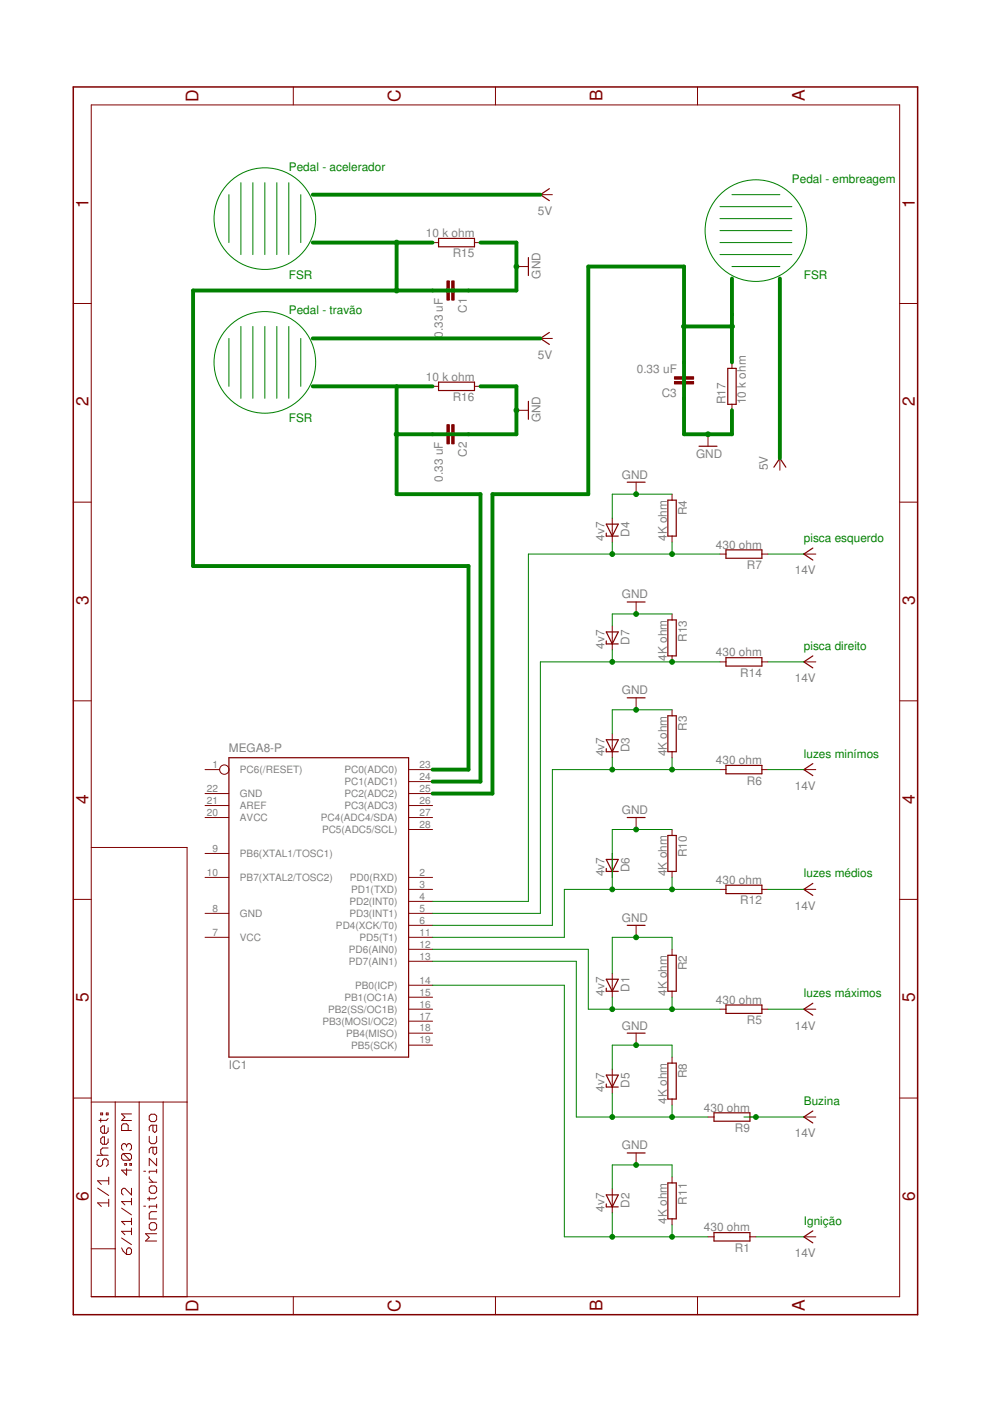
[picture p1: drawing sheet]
<svg xmlns="http://www.w3.org/2000/svg" width="210mm" height="297mm" viewBox="0 0 210 297" stroke-linecap="round" stroke-linejoin="round" font-family="sans-serif">
<g fill="#800000" stroke="#800000" stroke-width=".21">
<path d="M170.4 262.2h2.6z"/>
<path d="M150.1 262.2h1.3z"/>
<path d="M159 262.2h1.3z"/>
<path d="M142.5 258.4v1.3z"/>
<path d="M142.5 249.5v1.3z"/>
<path d="M86.6 221.6h5.1z"/>
<path d="M43.5 186h5z"/>
<path d="M43.5 181h5z"/>
<path d="M43.5 193.7h5z"/>
<path d="M43.5 198.7h5z"/>
<path d="M43.5 168.3h5z"/>
<path d="M43.5 170.8h5z"/>
<path d="M43.5 173.3h5z"/>
<path d="M86.6 219.1h5.1z"/>
<path d="M86.6 216.5h5.1z"/>
<path d="M86.6 214h5.1z"/>
<path d="M86.6 211.4h5.1z"/>
<path d="M86.6 208.9h5.1z"/>
<path d="M86.6 203.8h5.1z"/>
<path d="M86.6 201.3h5.1z"/>
<path d="M86.6 198.7h5.1z"/>
<path d="M86.6 196.2h5.1z"/>
<path d="M86.6 193.7h5.1z"/>
<path d="M86.6 191.1h5.1z"/>
<path d="M86.6 188.6h5.1z"/>
<path d="M86.6 186h5.1z"/>
<path d="M86.6 175.9h5.1z"/>
<path d="M86.6 173.3h5.1z"/>
<path d="M86.6 170.8h5.1z"/>
<path d="M86.6 168.3h5.1z"/>
<path d="M86.6 165.7h5.1z"/>
<path d="M86.6 163.2h5.1z"/>
<path d="M43.5 163.2h3.1z"/>
<path d="M129.8 252.1v2.5z"/>
<path d="M129.8 254.6v2.5z"/>
<path d="M134.9 244.4v2.6z"/>
<path d="M129.8 206.4v2.5z"/>
<path d="M129.8 208.9v2.5z"/>
<path d="M129.8 155.6v2.5z"/>
<path d="M129.8 158.1v2.6z"/>
<path d="M129.8 109.9v2.5z"/>
<path d="M129.8 112.4v2.5z"/>
<path d="M142.5 210.2v1.2z"/>
<path d="M142.5 201.3v1.2z"/>
<path d="M142.5 159.4v1.3z"/>
<path d="M142.5 150.5v1.3z"/>
<path d="M142.5 113.7v1.2z"/>
<path d="M142.5 104.8v1.2z"/>
<path d="M134.9 196.2v2.5z"/>
<path d="M134.9 148v2.5z"/>
<path d="M134.9 102.2v2.6z"/>
<path d="M152.7 214h1.2z"/>
<path d="M161.5 214h1.3z"/>
<path d="M152.7 163.2h1.2z"/>
<path d="M161.5 163.2h1.3z"/>
<path d="M152.7 117.5h1.2z"/>
<path d="M161.5 117.5h1.3z"/>
<path d="M170.4 214h2.6z"/>
<path d="M170.4 163.2h2.6z"/>
<path d="M170.4 117.5h2.6z"/>
<path d="M129.8 226.7v2.5z"/>
<path d="M129.8 229.2v2.5z"/>
<path d="M134.9 219.1v2.5z"/>
<path d="M142.5 233v1.3z"/>
<path d="M142.5 224.1v1.3z"/>
<path d="M150.1 236.8h1.3z"/>
<path d="M159 236.8h1.3z"/>
<path d="M170.4 236.8h2.6z"/>
<path d="M129.8 181v2.5z"/>
<path d="M129.8 183.5v2.5z"/>
<path d="M134.9 173.3v2.6z"/>
<path d="M142.5 184.8v1.2z"/>
<path d="M142.5 175.9v1.2z"/>
<path d="M152.7 188.6h1.2z"/>
<path d="M161.5 188.6h1.3z"/>
<path d="M170.4 188.6h2.6z"/>
<path d="M134.9 127.6v2.6z"/>
<path d="M129.8 132.7v2.6z"/>
<path d="M129.8 135.3v2.5z"/>
<path d="M142.5 139.1v1.2z"/>
<path d="M142.5 130.2v1.2z"/>
<path d="M152.7 140.3h1.2z"/>
<path d="M161.5 140.3h1.3z"/>
<path d="M170.4 140.3h2.6z"/>
<path d="M165.4 97.2v2.5z"/>
<path d="M114.6 71.8h2.5z"/>
<path d="M114.6 41.3h2.5z"/>
<path d="M109.5 56.5h2.5z"/>
<path d="M91.7 51.4h1.3z"/>
<path d="M100.6 51.4h1.3z"/>
<path d="M96.8 61.6h2.5z"/>
<path d="M91.7 61.6h2.6z"/>
<path d="M94.3 61.6h.5z"/>
<path d="M96.3 61.6h.5z"/>
<path d="M109.5 87h2.5z"/>
<path d="M91.7 81.9h1.3z"/>
<path d="M100.6 81.9h1.3z"/>
<path d="M96.8 92.1h2.5z"/>
<path d="M91.7 92.1h2.6z"/>
<path d="M94.3 92.1h.5z"/>
<path d="M96.3 92.1h.5z"/>
<path d="M150.1 92.1v2.5z"/>
<path d="M155.2 76.8v1.3z"/>
<path d="M155.2 85.7v1.3z"/>
<path d="M145 81.9v2.6z"/>
<path d="M145 76.8v2.6z"/>
<path d="M145 79.4v.5z"/>
<path d="M145 81.4v.5z"/>
<path d="M19.3 274.9h5.1z"/>
<path d="M24.4 274.9h5.1z"/>
<path d="M29.5 274.9h5.1z"/>
<path d="M34.6 274.9h5.1z"/>
<path d="M19.3 179.7h20.4z"/>
<path d="M39.7 179.7v54z"/>
<path d="M39.7 233.7v41.2z"/>
<path d="M19.3 264.8h5.1z"/>
<path d="M24.4 264.8v10.1z"/>
<path d="M24.4 233.7v31.1z"/>
<path d="M19.3 233.7h5.1z"/>
<path d="M24.4 233.7h5.1z"/>
<path d="M29.5 233.7v41.2z"/>
<path d="M29.5 233.7h5.1z"/>
<path d="M34.6 233.7v41.2z"/>
<path d="M34.6 233.7h5.1z"/>
<path d="M30.9 263.1h2.3z"/>
<path d="M30.9 263.1l.7-.7z"/>
<path d="M30.9 261.6l.7 .8z"/>
<path d="M30.9 261.6h2.3z"/>
<path d="M33.2 259.6v.8z"/>
<path d="M32.8 259.2l.4 .4z"/>
<path d="M32 259.2h.8z"/>
<path d="M32 259.2l-.4 .4z"/>
<path d="M31.6 259.6v.8z"/>
<path d="M31.6 260.4l.4 .4z"/>
<path d="M32 260.8h.8z"/>
<path d="M32.8 260.8l.4-.4z"/>
<path d="M31.6 258.4h1.6z"/>
<path d="M31.6 257.3v1.1z"/>
<path d="M31.6 257.3l.4-.4z"/>
<path d="M32 256.9h1.2z"/>
<path d="M31.6 255.7v.4z"/>
<path d="M31.6 255.7h1.6z"/>
<path d="M33.2 255.3v.8z"/>
<path d="M30.5 255.7h.4z"/>
<path d="M31.3 254.2h1.5z"/>
<path d="M32.8 254.2l.4-.4z"/>
<path d="M31.6 253.8v.7z"/>
<path d="M33.2 251.8v.8z"/>
<path d="M32.8 251.4l.4 .4z"/>
<path d="M32 251.4h.8z"/>
<path d="M31.6 251.8l.4-.4z"/>
<path d="M31.6 251.8v.8z"/>
<path d="M31.6 252.6l.4 .4z"/>
<path d="M32 253h.8z"/>
<path d="M32.8 253l.4-.4z"/>
<path d="M31.6 250.7h1.6z"/>
<path d="M31.6 249.9l.8 .8z"/>
<path d="M31.6 249.5v.4z"/>
<path d="M31.6 248.3v.4z"/>
<path d="M31.6 248.3h1.6z"/>
<path d="M33.2 247.9v.8z"/>
<path d="M30.5 248.3h.4z"/>
<path d="M31.6 245.6v1.6z"/>
<path d="M31.6 245.6l1.6 1.6z"/>
<path d="M33.2 245.6v1.6z"/>
<path d="M31.6 243.6v.8z"/>
<path d="M31.6 243.6l.4-.4z"/>
<path d="M32 243.2h1.2z"/>
<path d="M33.2 243.2v1.2z"/>
<path d="M32.8 244.8l.4-.4z"/>
<path d="M32.4 244.4l.4 .4z"/>
<path d="M32.4 243.2v1.2z"/>
<path d="M31.6 240.9v1.2z"/>
<path d="M31.6 242.1l.4 .4z"/>
<path d="M32 242.5h.8z"/>
<path d="M32.8 242.5l.4-.4z"/>
<path d="M33.2 240.9v1.2z"/>
<path d="M31.6 239v.8z"/>
<path d="M32 238.6l-.4 .4z"/>
<path d="M32 238.6h1.2z"/>
<path d="M33.2 238.6v1.2z"/>
<path d="M32.8 240.1l.4-.3z"/>
<path d="M32.4 239.8l.4 .3z"/>
<path d="M32.4 238.6v1.2z"/>
<path d="M33.2 236.6v.8z"/>
<path d="M32.8 236.2l.4 .4z"/>
<path d="M32 236.2h.8z"/>
<path d="M31.6 236.6l.4-.4z"/>
<path d="M31.6 236.6v.8z"/>
<path d="M31.6 237.4l.4 .4z"/>
<path d="M32 237.8h.8z"/>
<path d="M33.2 237.4l-.4 .4z"/>
<path d="M25.8 264.6l.3 .7z"/>
<path d="M26.1 265.3l.7 .7z"/>
<path d="M26.8 266h.7z"/>
<path d="M27.9 265.6l-.4 .4z"/>
<path d="M27.9 264.9v.7z"/>
<path d="M27.5 264.6l.4 .3z"/>
<path d="M27.2 264.6h.3z"/>
<path d="M27.2 264.6l-.4 .3z"/>
<path d="M26.8 264.9v1.1z"/>
<path d="M25.8 262.5l2.1 1.4z"/>
<path d="M25.8 261.1l.7 .7z"/>
<path d="M25.8 261.1h2.1z"/>
<path d="M27.9 260.4v1.4z"/>
<path d="M25.8 259l.7 .7z"/>
<path d="M25.8 259h2.1z"/>
<path d="M27.9 258.3v1.4z"/>
<path d="M25.8 256.2l2.1 1.4z"/>
<path d="M25.8 254.8l.7 .7z"/>
<path d="M25.8 254.8h2.1z"/>
<path d="M27.9 254.1v1.4z"/>
<path d="M27.9 251.9v1.5z"/>
<path d="M26.5 251.9l1.4 1.5z"/>
<path d="M26.1 251.9h.4z"/>
<path d="M26.1 251.9l-.3 .4z"/>
<path d="M25.8 252.3v.7z"/>
<path d="M25.8 253l.3 .4z"/>
<path d="M25.8 248.1h2.1z"/>
<path d="M25.8 248.1l1 1z"/>
<path d="M26.8 247.8v1.3z"/>
<path d="M26.5 246.7v.4z"/>
<path d="M26.5 246.7h.3z"/>
<path d="M26.8 246.7v.4z"/>
<path d="M26.5 247.1h.3z"/>
<path d="M27.5 246.7v.4z"/>
<path d="M27.5 246.7h.4z"/>
<path d="M27.9 246.7v.4z"/>
<path d="M27.5 247.1h.4z"/>
<path d="M26.1 246h1.4z"/>
<path d="M25.8 245.6l.3 .4z"/>
<path d="M25.8 244.9v.7z"/>
<path d="M26.1 244.6l-.3 .3z"/>
<path d="M26.1 244.6h1.4z"/>
<path d="M27.5 244.6l.4 .3z"/>
<path d="M27.9 244.9v.7z"/>
<path d="M27.9 245.6l-.4 .4z"/>
<path d="M26.1 244.6l1.4 1.4z"/>
<path d="M25.8 243.5l.3 .4z"/>
<path d="M25.8 242.8v.7z"/>
<path d="M26.1 242.5l-.3 .3z"/>
<path d="M26.1 242.5h.4z"/>
<path d="M26.5 242.5l.3 .3z"/>
<path d="M26.8 242.8v.4z"/>
<path d="M27.2 242.5l-.4 .3z"/>
<path d="M27.2 242.5h.3z"/>
<path d="M27.5 242.5l.4 .3z"/>
<path d="M27.9 242.8v.7z"/>
<path d="M27.9 243.5l-.4 .4z"/>
<path d="M25.8 239.7h2.1z"/>
<path d="M25.8 238.6v1.1z"/>
<path d="M26.1 238.3l-.3 .3z"/>
<path d="M26.1 238.3h.7z"/>
<path d="M26.8 238.3l.4 .3z"/>
<path d="M27.2 238.6v1.1z"/>
<path d="M25.8 237.6h2.1z"/>
<path d="M26.5 236.9l-.7 .7z"/>
<path d="M25.8 236.2l.7 .7z"/>
<path d="M25.8 236.2h2.1z"/>
<path d="M20.7 255l.8 .8z"/>
<path d="M20.7 255h2.4z"/>
<path d="M23.1 254.2v1.6z"/>
<path d="M20.7 251.9l2.4 1.6z"/>
<path d="M20.7 250.4l.8 .7z"/>
<path d="M20.7 250.4h2.4z"/>
<path d="M23.1 249.6v1.5z"/>
<path d="M21 245.7l-.4 .4z"/>
<path d="M20.6 246.1v.8z"/>
<path d="M20.6 246.9l.4 .4z"/>
<path d="M21 247.3h.4z"/>
<path d="M21.4 247.3l.4-.4z"/>
<path d="M21.8 246.1v.8z"/>
<path d="M22.1 245.7l-.3 .4z"/>
<path d="M22.1 245.7h.4z"/>
<path d="M22.5 245.7l.4 .4z"/>
<path d="M22.9 246.1v.8z"/>
<path d="M22.5 247.3l.4-.4z"/>
<path d="M20.6 244.9h2.3z"/>
<path d="M21.4 244.6l.4 .3z"/>
<path d="M21.4 243.8v.8z"/>
<path d="M21.4 243.8l.4-.4z"/>
<path d="M21.8 243.4h1.1z"/>
<path d="M22.9 241.4v.8z"/>
<path d="M22.9 242.2l-.4 .4z"/>
<path d="M21.8 242.6h.7z"/>
<path d="M21.4 242.2l.4 .4z"/>
<path d="M21.4 241.4v.8z"/>
<path d="M21.4 241.4l.4-.4z"/>
<path d="M21.8 241h.3z"/>
<path d="M22.1 241v1.6z"/>
<path d="M22.9 239.1v.8z"/>
<path d="M22.9 239.9l-.4 .4z"/>
<path d="M21.8 240.3h.7z"/>
<path d="M21.4 239.9l.4 .4z"/>
<path d="M21.4 239.1v.8z"/>
<path d="M21.4 239.1l.4-.4z"/>
<path d="M21.8 238.7h.3z"/>
<path d="M22.1 238.7v1.6z"/>
<path d="M21 237.5h1.5z"/>
<path d="M22.9 237.1l-.4 .4z"/>
<path d="M21.4 237.1v.8z"/>
<path d="M21.4 236v.4z"/>
<path d="M21.4 236h.4z"/>
<path d="M21.8 236v.4z"/>
<path d="M21.4 236.4h.4z"/>
<path d="M22.5 236v.4z"/>
<path d="M22.5 236h.4z"/>
<path d="M22.9 236v.4z"/>
<path d="M22.5 236.4h.4z"/>
<path d="M19.3 22.2h171.5z"/>
<path d="M147.9 18.4v3.8z"/>
<path d="M105 18.4v3.8z"/>
<path d="M62.2 18.4v3.8z"/>
<path d="M19.3 22.2v252.7z"/>
<path d="M15.5 64.3h3.8z"/>
<path d="M15.5 106.5h3.8z"/>
<path d="M15.5 148.6h3.8z"/>
<path d="M15.5 190.7h3.8z"/>
<path d="M15.5 232.8h3.8z"/>
<path d="M19.3 274.9h171.5z"/>
<path d="M147.9 274.9v3.8z"/>
<path d="M105 274.9v3.8z"/>
<path d="M62.2 274.9v3.8z"/>
<path d="M190.8 22.2v252.7z"/>
<path d="M190.8 64.3h3.8z"/>
<path d="M190.8 106.5h3.8z"/>
<path d="M190.8 148.6h3.8z"/>
<path d="M190.8 190.7h3.8z"/>
<path d="M190.8 232.8h3.8z"/>
</g>
<g fill="#800000" stroke="#800000" stroke-width=".25">
<path d="M170.4 262.2l1.9-1.2z"/>
<path d="M170.4 262.2l1.9 1.3z"/>
<path d="M151.4 261.3h7.6z"/>
<path d="M151.4 261.3v.9z"/>
<path d="M151.4 263.1h7.6z"/>
<path d="M159 261.3v.9z"/>
<path d="M151.4 262.2v.9z"/>
<path d="M159 262.2v.9z"/>
<path d="M141.6 250.8v7.6z"/>
<path d="M141.6 258.4h.9z"/>
<path d="M143.4 250.8v7.6z"/>
<path d="M141.6 250.8h.9z"/>
<path d="M142.5 258.4h.9z"/>
<path d="M142.5 250.8h.9z"/>
<path d="M48.5 160.7h38.1z"/>
<path d="M86.6 160.7v63.4z"/>
<path d="M48.5 224.1h38.1z"/>
<path d="M48.5 160.7v63.4z"/>
<path d="M128.5 253.3l1.3 2.6z"/>
<path d="M131.1 253.3l-1.3 2.6z"/>
<path d="M129.8 255.9h1.3z"/>
<path d="M128.5 253.3h2.6z"/>
<path d="M128.5 255.9h1.3z"/>
<path d="M128.5 255.2v.7z"/>
<path d="M133 244.4h3.8z"/>
<path d="M128.5 207.6l1.3 2.6z"/>
<path d="M131.1 207.6l-1.3 2.6z"/>
<path d="M129.8 210.2h1.3z"/>
<path d="M128.5 207.6h2.6z"/>
<path d="M128.5 210.2h1.3z"/>
<path d="M128.5 209.5v.7z"/>
<path d="M128.5 156.8l1.3 2.6z"/>
<path d="M131.1 156.8l-1.3 2.6z"/>
<path d="M129.8 159.4h1.3z"/>
<path d="M128.5 156.8h2.6z"/>
<path d="M128.5 159.4h1.3z"/>
<path d="M128.5 158.7v.7z"/>
<path d="M128.5 111.1l1.3 2.6z"/>
<path d="M131.1 111.1l-1.3 2.6z"/>
<path d="M129.8 113.7h1.3z"/>
<path d="M128.5 111.1h2.6z"/>
<path d="M128.5 113.7h1.3z"/>
<path d="M128.5 113v.7z"/>
<path d="M141.6 202.5v7.7z"/>
<path d="M141.6 210.2h.9z"/>
<path d="M143.4 202.5v7.7z"/>
<path d="M141.6 202.5h.9z"/>
<path d="M142.5 210.2h.9z"/>
<path d="M142.5 202.5h.9z"/>
<path d="M141.6 151.8v7.6z"/>
<path d="M141.6 159.4h.9z"/>
<path d="M143.4 151.8v7.6z"/>
<path d="M141.6 151.8h.9z"/>
<path d="M142.5 159.4h.9z"/>
<path d="M142.5 151.8h.9z"/>
<path d="M141.6 106v7.7z"/>
<path d="M141.6 113.7h.9z"/>
<path d="M143.4 106v7.7z"/>
<path d="M141.6 106h.9z"/>
<path d="M142.5 113.7h.9z"/>
<path d="M142.5 106h.9z"/>
<path d="M133 196.2h3.8z"/>
<path d="M133 148h3.8z"/>
<path d="M133 102.2h3.8z"/>
<path d="M153.9 213.1h7.6z"/>
<path d="M153.9 213.1v.9z"/>
<path d="M153.9 214.9h7.6z"/>
<path d="M161.5 213.1v.9z"/>
<path d="M153.9 214v.9z"/>
<path d="M161.5 214v.9z"/>
<path d="M153.9 162.3h7.6z"/>
<path d="M153.9 162.3v.9z"/>
<path d="M153.9 164.1h7.6z"/>
<path d="M161.5 162.3v.9z"/>
<path d="M153.9 163.2v.9z"/>
<path d="M161.5 163.2v.9z"/>
<path d="M153.9 116.6h7.6z"/>
<path d="M153.9 116.6v.9z"/>
<path d="M153.9 118.4h7.6z"/>
<path d="M161.5 116.6v.9z"/>
<path d="M153.9 117.5v.9z"/>
<path d="M161.5 117.5v.9z"/>
<path d="M170.4 214l1.9-1.3z"/>
<path d="M170.4 214l1.9 1.2z"/>
<path d="M170.4 163.2l1.9-1.3z"/>
<path d="M170.4 163.2l1.9 1.2z"/>
<path d="M170.4 117.5l1.9-1.3z"/>
<path d="M170.4 117.5l1.9 1.2z"/>
<path d="M128.5 227.9l1.3 2.6z"/>
<path d="M131.1 227.9l-1.3 2.6z"/>
<path d="M129.8 230.5h1.3z"/>
<path d="M128.5 227.9h2.6z"/>
<path d="M128.5 230.5h1.3z"/>
<path d="M128.5 229.8v.7z"/>
<path d="M133 219.1h3.8z"/>
<path d="M141.6 225.4v7.6z"/>
<path d="M141.6 233h.9z"/>
<path d="M143.4 225.4v7.6z"/>
<path d="M141.6 225.4h.9z"/>
<path d="M142.5 233h.9z"/>
<path d="M142.5 225.4h.9z"/>
<path d="M151.4 235.9h7.6z"/>
<path d="M151.4 235.9v.9z"/>
<path d="M151.4 237.7h7.6z"/>
<path d="M159 235.9v.9z"/>
<path d="M151.4 236.8v.9z"/>
<path d="M159 236.8v.9z"/>
<path d="M170.4 236.8l1.9-1.2z"/>
<path d="M170.4 236.8l1.9 1.3z"/>
<path d="M128.5 182.2l1.3 2.6z"/>
<path d="M131.1 182.2l-1.3 2.6z"/>
<path d="M129.8 184.8h1.3z"/>
<path d="M128.5 182.2h2.6z"/>
<path d="M128.5 184.8h1.3z"/>
<path d="M128.5 184.1v.7z"/>
<path d="M133 173.3h3.8z"/>
<path d="M141.6 177.1v7.7z"/>
<path d="M141.6 184.8h.9z"/>
<path d="M143.4 177.1v7.7z"/>
<path d="M141.6 177.1h.9z"/>
<path d="M142.5 184.8h.9z"/>
<path d="M142.5 177.1h.9z"/>
<path d="M153.9 187.7h7.6z"/>
<path d="M153.9 187.7v.9z"/>
<path d="M153.9 189.5h7.6z"/>
<path d="M161.5 187.7v.9z"/>
<path d="M153.9 188.6v.9z"/>
<path d="M161.5 188.6v.9z"/>
<path d="M170.4 188.6l1.9-1.3z"/>
<path d="M170.4 188.6l1.9 1.2z"/>
<path d="M133 127.6h3.8z"/>
<path d="M128.5 134l1.3 2.5z"/>
<path d="M131.1 134l-1.3 2.5z"/>
<path d="M129.8 136.5h1.3z"/>
<path d="M128.5 134h2.6z"/>
<path d="M128.5 136.5h1.3z"/>
<path d="M128.5 135.9v.6z"/>
<path d="M141.6 131.4v7.7z"/>
<path d="M141.6 139.1h.9z"/>
<path d="M143.4 131.4v7.7z"/>
<path d="M141.6 131.4h.9z"/>
<path d="M142.5 139.1h.9z"/>
<path d="M142.5 131.4h.9z"/>
<path d="M153.9 139.4h7.6z"/>
<path d="M153.9 139.4v.9z"/>
<path d="M153.9 141.2h7.6z"/>
<path d="M161.5 139.4v.9z"/>
<path d="M153.9 140.3v.9z"/>
<path d="M161.5 140.3v.9z"/>
<path d="M170.4 140.3l1.9-1.2z"/>
<path d="M170.4 140.3l1.9 1.3z"/>
<path d="M165.4 97.2l1.2 1.9z"/>
<path d="M165.4 97.2l-1.3 1.9z"/>
<path d="M114.6 71.8l1.9-1.3z"/>
<path d="M114.6 71.8l1.9 1.2z"/>
<path d="M114.6 41.3l1.9-1.3z"/>
<path d="M114.6 41.3l1.9 1.2z"/>
<path d="M112 54.6v3.8z"/>
<path d="M93 50.5h7.6z"/>
<path d="M93 50.5v.9z"/>
<path d="M93 52.3h7.6z"/>
<path d="M100.6 50.5v.9z"/>
<path d="M93 51.4v.9z"/>
<path d="M100.6 51.4v.9z"/>
<path d="M112 85.1v3.8z"/>
<path d="M93 81h7.6z"/>
<path d="M93 81v.9z"/>
<path d="M93 82.8h7.6z"/>
<path d="M100.6 81v.9z"/>
<path d="M93 81.9v.9z"/>
<path d="M100.6 81.9v.9z"/>
<path d="M148.2 94.6h3.8z"/>
<path d="M156.1 78.1v7.6z"/>
<path d="M155.2 78.1h.9z"/>
<path d="M154.3 78.1v7.6z"/>
<path d="M155.2 85.7h.9z"/>
<path d="M154.3 78.1h.9z"/>
<path d="M154.3 85.7h.9z"/>
</g>
<circle cx="47.6" cy="163.2" r=".99" fill="none" stroke="#800000" stroke-width=".21"/>
<g fill="#800000" stroke="#800000" stroke-width=".21">
<path d="M95.8 59.6h.5v4h-.5z"/>
<path d="M94.8 59.6h.5v4h-.5z"/>
<path d="M95.8 90h.5v4.1h-.5z"/>
<path d="M94.8 90h.5v4.1h-.5z"/>
<path d="M143 80.9h4.1v.5h-4.1z"/>
<path d="M143 79.9h4.1v.5h-4.1z"/>
</g>
<g fill="#800000" stroke="#800000" stroke-width=".32">
<path d="M15.5 18.4h179.1z"/>
<path d="M15.5 18.4v260.3z"/>
<path d="M15.5 278.7h179.1z"/>
<path d="M194.6 18.4v260.3z"/>
</g>
<g fill="none" stroke="#008000" stroke-width=".21">
<circle cx="56.2" cy="46.4" r="10.8"/>
<circle cx="160.3" cy="48.9" r="10.8"/>
<circle cx="56.2" cy="76.8" r="10.8"/>
</g>
<g fill="#008000" stroke="#008000" stroke-width=".21">
<path d="M160.3 262.2h10.1z"/>
<path d="M142.5 259.7v2.5z"/>
<path d="M142.5 262.2h7.6z"/>
<path d="M129.8 257.1v5.1z"/>
<path d="M129.8 262.2h12.7z"/>
<path d="M119.7 262.2h10.1z"/>
<path d="M119.7 208.9v53.3z"/>
<path d="M91.7 208.9h28z"/>
<path d="M142.5 247v2.5z"/>
<path d="M134.9 247h7.6z"/>
<path d="M129.8 247v5.1z"/>
<path d="M129.8 247h5.1z"/>
<path d="M129.8 150.5v5.1z"/>
<path d="M129.8 150.5h5.1z"/>
<path d="M134.9 150.5h7.6z"/>
<path d="M134.9 175.9h7.6z"/>
<path d="M129.8 175.9h5.1z"/>
<path d="M129.8 175.9v5.1z"/>
<path d="M129.8 181v5z"/>
<path d="M129.8 186v2.6z"/>
<path d="M129.8 188.6h12.7z"/>
<path d="M142.5 188.6h10.2z"/>
<path d="M142.5 186v2.6z"/>
<path d="M119.7 188.6h10.1z"/>
<path d="M119.7 188.6v10.1z"/>
<path d="M91.7 198.7h28z"/>
<path d="M129.8 130.2v2.5z"/>
<path d="M129.8 130.2h5.1z"/>
<path d="M134.9 130.2h7.6z"/>
<path d="M142.5 221.6v2.5z"/>
<path d="M134.9 221.6h7.6z"/>
<path d="M129.8 221.6v5.1z"/>
<path d="M129.8 221.6h5.1z"/>
<path d="M142.5 198.7v2.6z"/>
<path d="M134.9 198.7h7.6z"/>
<path d="M129.8 198.7h5.1z"/>
<path d="M129.8 198.7v7.7z"/>
<path d="M129.8 104.8v5.1z"/>
<path d="M134.9 104.8h7.6z"/>
<path d="M129.8 104.8h5.1z"/>
<path d="M162.8 214h7.6z"/>
<path d="M142.5 214h10.2z"/>
<path d="M142.5 211.4v2.6z"/>
<path d="M129.8 211.4v2.6z"/>
<path d="M129.8 214h12.7z"/>
<path d="M124.7 214h5.1z"/>
<path d="M124.7 201.3v12.7z"/>
<path d="M91.7 201.3h33z"/>
<path d="M142.5 163.2h10.2z"/>
<path d="M129.8 163.2h12.7z"/>
<path d="M129.8 160.7v2.5z"/>
<path d="M142.5 160.7v2.5z"/>
<path d="M117.1 163.2h12.7z"/>
<path d="M117.1 163.2v33z"/>
<path d="M91.7 196.2h25.4z"/>
<path d="M142.5 117.5h10.2z"/>
<path d="M129.8 117.5h12.7z"/>
<path d="M129.8 114.9v2.6z"/>
<path d="M142.5 114.9v2.6z"/>
<path d="M112 117.5h17.8z"/>
<path d="M112 117.5v73.6z"/>
<path d="M91.7 191.1h20.3z"/>
<path d="M162.8 163.2h7.6z"/>
<path d="M162.8 117.5h7.6z"/>
<path d="M160.3 236.8h10.1z"/>
<path d="M157.7 236.8h2.6z"/>
<path d="M142.5 236.8h7.6z"/>
<path d="M129.8 236.8h12.7z"/>
<path d="M129.8 231.7v5.1z"/>
<path d="M142.5 234.3v2.5z"/>
<path d="M122.2 236.8h7.6z"/>
<path d="M122.2 203.8v33z"/>
<path d="M91.7 203.8h30.5z"/>
<path d="M162.8 188.6h7.6z"/>
<path d="M142.5 140.3h10.2z"/>
<path d="M129.8 140.3h12.7z"/>
<path d="M129.8 137.8v2.5z"/>
<path d="M114.6 140.3h15.2z"/>
<path d="M114.6 140.3v53.4z"/>
<path d="M91.7 193.7h22.9z"/>
<path d="M162.8 140.3h7.6z"/>
<path d="M48.5 41.3v10.1z"/>
<path d="M51.1 38.7v15.3z"/>
<path d="M56.2 38.7v15.3z"/>
<path d="M53.6 38.7v15.3z"/>
<path d="M58.7 38.7v15.3z"/>
<path d="M61.2 38.7v15.3z"/>
<path d="M63.8 41.3v10.1z"/>
<path d="M48.5 71.8v10.1z"/>
<path d="M51.1 69.2v15.3z"/>
<path d="M56.2 69.2v15.3z"/>
<path d="M53.6 69.2v15.3z"/>
<path d="M58.7 69.2v15.3z"/>
<path d="M61.2 69.2v15.3z"/>
<path d="M63.8 71.8v10.1z"/>
<path d="M155.2 41.3h10.2z"/>
<path d="M152.7 43.8h15.2z"/>
<path d="M152.7 48.9h15.2z"/>
<path d="M152.7 46.4h15.2z"/>
<path d="M152.7 51.4h15.2z"/>
<path d="M152.7 54h15.2z"/>
<path d="M155.2 56.5h10.2z"/>
<circle cx="129.8" cy="262.2" r=".51"/>
<circle cx="142.5" cy="262.2" r=".51"/>
<circle cx="134.9" cy="247" r=".51"/>
<circle cx="134.9" cy="150.5" r=".51"/>
<circle cx="134.9" cy="175.9" r=".51"/>
<circle cx="129.8" cy="188.6" r=".51"/>
<circle cx="142.5" cy="188.6" r=".51"/>
<circle cx="134.9" cy="130.2" r=".51"/>
<circle cx="134.9" cy="221.6" r=".51"/>
<circle cx="134.9" cy="198.7" r=".51"/>
<circle cx="134.9" cy="104.8" r=".51"/>
<circle cx="150.1" cy="92.1" r=".51"/>
<circle cx="145" cy="69.2" r=".51"/>
<circle cx="155.2" cy="69.2" r=".51"/>
<circle cx="109.5" cy="56.5" r=".51"/>
<circle cx="84.1" cy="61.6" r=".51"/>
<circle cx="84.1" cy="51.4" r=".51"/>
<circle cx="109.5" cy="87" r=".51"/>
<circle cx="84.1" cy="92.1" r=".51"/>
<circle cx="129.8" cy="214" r=".51"/>
<circle cx="142.5" cy="214" r=".51"/>
<circle cx="142.5" cy="163.2" r=".51"/>
<circle cx="129.8" cy="163.2" r=".51"/>
<circle cx="129.8" cy="117.5" r=".51"/>
<circle cx="142.5" cy="117.5" r=".51"/>
<circle cx="160.3" cy="236.8" r=".51"/>
<circle cx="142.5" cy="236.8" r=".51"/>
<circle cx="129.8" cy="236.8" r=".51"/>
<circle cx="142.5" cy="140.3" r=".51"/>
<circle cx="129.8" cy="140.3" r=".51"/>
</g>
<g fill="#008000" stroke="#008000" stroke-width=".83">
<path d="M145 56.5v12.7z"/>
<path d="M155.2 66.7v2.5z"/>
<path d="M145 69.2h10.2z"/>
<path d="M155.2 69.2v7.6z"/>
<path d="M145 69.2v7.6z"/>
<path d="M145 76.8v7.7z"/>
<path d="M145 84.5v7.6z"/>
<path d="M155.2 87v5.1z"/>
<path d="M150.1 92.1h5.1z"/>
<path d="M145 92.1h5.1z"/>
<path d="M124.7 56.5h20.3z"/>
<path d="M124.7 56.5v48.3z"/>
<path d="M104.4 104.8h20.3z"/>
<path d="M104.4 104.8v63.5z"/>
<path d="M91.7 168.3h12.7z"/>
<path d="M91.7 163.2h7.6z"/>
<path d="M99.3 120v43.2z"/>
<path d="M40.9 120h58.4z"/>
<path d="M40.9 61.6v58.4z"/>
<path d="M40.9 61.6h43.2z"/>
<path d="M66.3 51.4h17.8z"/>
<path d="M84.1 51.4v10.2z"/>
<path d="M84.1 51.4h7.6z"/>
<path d="M84.1 61.6h7.6z"/>
<path d="M91.7 61.6h7.6z"/>
<path d="M99.3 61.6h10.2z"/>
<path d="M101.9 51.4h7.6z"/>
<path d="M109.5 51.4v5.1z"/>
<path d="M109.5 56.5v5.1z"/>
<path d="M66.3 81.9h17.8z"/>
<path d="M84.1 81.9h7.6z"/>
<path d="M84.1 81.9v10.2z"/>
<path d="M84.1 92.1h7.6z"/>
<path d="M91.7 92.1h7.6z"/>
<path d="M99.3 92.1h10.2z"/>
<path d="M109.5 87v5.1z"/>
<path d="M101.9 81.9h7.6z"/>
<path d="M109.5 81.9v5.1z"/>
<path d="M91.7 165.7h10.2z"/>
<path d="M101.9 104.8v60.9z"/>
<path d="M84.1 104.8h17.8z"/>
<path d="M84.1 92.1v12.7z"/>
<path d="M66.3 41.3h48.3z"/>
<path d="M155.2 59.1v7.6z"/>
<path d="M165.4 59.1v38.1z"/>
<path d="M66.3 71.8h48.3z"/>
</g>
<g font-size="3.7" fill="#800000">
<text x="42.1" y="21.7" transform="rotate(-90 42.1 21.7)">D</text>
<text x="84.9" y="21.7" transform="rotate(-90 84.9 21.7)">C</text>
<text x="127.8" y="21.5" transform="rotate(-90 127.8 21.5)">B</text>
<text x="170.6" y="21.5" transform="rotate(-90 170.6 21.5)">A</text>
<text x="18.7" y="44" transform="rotate(-90 18.7 44)">1</text>
<text x="194" y="44" transform="rotate(-90 194 44)">1</text>
<text x="18.7" y="86.2" transform="rotate(-90 18.7 86.2)">2</text>
<text x="194" y="86.2" transform="rotate(-90 194 86.2)">2</text>
<text x="18.7" y="128.3" transform="rotate(-90 18.7 128.3)">3</text>
<text x="194" y="128.3" transform="rotate(-90 194 128.3)">3</text>
<text x="18.7" y="170.4" transform="rotate(-90 18.7 170.4)">4</text>
<text x="194" y="170.4" transform="rotate(-90 194 170.4)">4</text>
<text x="18.7" y="212.5" transform="rotate(-90 18.7 212.5)">5</text>
<text x="194" y="212.5" transform="rotate(-90 194 212.5)">5</text>
<text x="18.7" y="254.6" transform="rotate(-90 18.7 254.6)">6</text>
<text x="194" y="254.6" transform="rotate(-90 194 254.6)">6</text>
<text x="42.1" y="278.2" transform="rotate(-90 42.1 278.2)">D</text>
<text x="84.9" y="278.2" transform="rotate(-90 84.9 278.2)">C</text>
<text x="127.8" y="278" transform="rotate(-90 127.8 278)">B</text>
<text x="170.6" y="278" transform="rotate(-90 170.6 278)">A</text>
</g>
<g font-size="2.5" fill="#008000">
<text x="61.2" y="36.2">Pedal - acelerador</text>
<text x="167.9" y="38.7">Pedal - embreagem</text>
<text x="61.2" y="59.1">FSR</text>
<text x="170.4" y="59.1">FSR</text>
<text x="61.2" y="66.7">Pedal - travão</text>
<text x="61.2" y="89.5">FSR</text>
<text x="170.4" y="114.9">pisca esquerdo</text>
<text x="170.4" y="137.8">pisca direito</text>
<text x="170.4" y="160.6">luzes minímos</text>
<text x="170.4" y="186">luzes médios</text>
<text x="170.4" y="211.4">luzes máximos</text>
<text x="170.4" y="234.3">Buzina</text>
<text x="170.4" y="259.7">Ignição</text>
</g>
<g font-size="2.5" fill="#808080">
<text x="114" y="45.6">5V</text>
<text x="90.3" y="50.3">10 k ohm</text>
<text x="96" y="54.6">R15</text>
<text x="114.6" y="59.1" transform="rotate(-90 114.6 59.1)">GND</text>
<text x="93.9" y="71.6" transform="rotate(-90 93.9 71.6)">0.33 uF</text>
<text x="99" y="66.3" transform="rotate(-90 99 66.3)">C1</text>
<text x="114" y="76.1">5V</text>
<text x="90.3" y="80.8">10 k ohm</text>
<text x="135" y="79">0.33 uF</text>
<text x="96" y="85.1">R16</text>
<text x="114.6" y="89.5" transform="rotate(-90 114.6 89.5)">GND</text>
<text x="140.3" y="84.1">C3</text>
<text x="153.8" y="85.7" transform="rotate(-90 153.8 85.7)">R17</text>
<text x="158.1" y="85.7" transform="rotate(-90 158.1 85.7)">10 k ohm</text>
<text x="99" y="96.8" transform="rotate(-90 99 96.8)">C2</text>
<text x="131.9" y="101.5">GND</text>
<text x="147.6" y="97.2">GND</text>
<text x="162.8" y="99.7" transform="rotate(-90 162.8 99.7)">5V</text>
<text x="93.9" y="102.1" transform="rotate(-90 93.9 102.1)">0.33 uF</text>
<text x="133.5" y="113.8" transform="rotate(-90 133.5 113.8)">D4</text>
<text x="145.6" y="109.2" transform="rotate(-90 145.6 109.2)">R4</text>
<text x="128.2" y="114.7" transform="rotate(-90 128.2 114.7)">4v7</text>
<text x="141.4" y="114.7" transform="rotate(-90 141.4 114.7)">4K ohm</text>
<text x="151.8" y="116.3">430 ohm</text>
<text x="158.3" y="120.6">R7</text>
<text x="168.5" y="121.8">14V</text>
<text x="131.9" y="126.9">GND</text>
<text x="128.2" y="137.5" transform="rotate(-90 128.2 137.5)">4v7</text>
<text x="133.5" y="136.7" transform="rotate(-90 133.5 136.7)">D7</text>
<text x="145.6" y="136" transform="rotate(-90 145.6 136)">R13</text>
<text x="141.4" y="140.1" transform="rotate(-90 141.4 140.1)">4K ohm</text>
<text x="151.8" y="139.2">430 ohm</text>
<text x="157" y="143.5">R14</text>
<text x="131.9" y="147.2">GND</text>
<text x="168.5" y="144.6">14V</text>
<text x="145.6" y="154.9" transform="rotate(-90 145.6 154.9)">R3</text>
<text x="48.5" y="159.4">MEGA8-P</text>
<text x="128.2" y="160.4" transform="rotate(-90 128.2 160.4)">4v7</text>
<text x="133.5" y="159.5" transform="rotate(-90 133.5 159.5)">D3</text>
<text x="141.4" y="160.4" transform="rotate(-90 141.4 160.4)">4K ohm</text>
<text x="151.8" y="162">430 ohm</text>
<text x="158.3" y="166.3">R6</text>
<text x="168.5" y="167.5">14V</text>
<text x="131.9" y="172.6">GND</text>
<text x="128.2" y="185.8" transform="rotate(-90 128.2 185.8)">4v7</text>
<text x="133.5" y="184.9" transform="rotate(-90 133.5 184.9)">D6</text>
<text x="141.4" y="185.8" transform="rotate(-90 141.4 185.8)">4K ohm</text>
<text x="145.6" y="181.7" transform="rotate(-90 145.6 181.7)">R10</text>
<text x="151.8" y="187.4">430 ohm</text>
<text x="157" y="191.7">R12</text>
<text x="131.9" y="195.4">GND</text>
<text x="168.5" y="192.9">14V</text>
<text x="145.6" y="205.7" transform="rotate(-90 145.6 205.7)">R2</text>
<text x="128.2" y="211.2" transform="rotate(-90 128.2 211.2)">4v7</text>
<text x="133.5" y="210.3" transform="rotate(-90 133.5 210.3)">D1</text>
<text x="141.4" y="211.2" transform="rotate(-90 141.4 211.2)">4K ohm</text>
<text x="151.8" y="212.8">430 ohm</text>
<text x="131.9" y="218.3">GND</text>
<text x="158.3" y="217.1">R5</text>
<text x="168.5" y="218.3">14V</text>
<text x="48.5" y="226.7">IC1</text>
<text x="128.2" y="231.5" transform="rotate(-90 128.2 231.5)">4v7</text>
<text x="133.5" y="230.6" transform="rotate(-90 133.5 230.6)">D5</text>
<text x="145.6" y="228.6" transform="rotate(-90 145.6 228.6)">R8</text>
<text x="141.4" y="234" transform="rotate(-90 141.4 234)">4K ohm</text>
<text x="149.2" y="235.7">430 ohm</text>
<text x="155.8" y="240">R9</text>
<text x="131.9" y="243.7">GND</text>
<text x="168.5" y="241.1">14V</text>
<text x="128.2" y="256.9" transform="rotate(-90 128.2 256.9)">4v7</text>
<text x="133.5" y="256" transform="rotate(-90 133.5 256)">D2</text>
<text x="145.6" y="255.4" transform="rotate(-90 145.6 255.4)">R11</text>
<text x="141.4" y="259.4" transform="rotate(-90 141.4 259.4)">4K ohm</text>
<text x="149.2" y="261.1">430 ohm</text>
<text x="155.8" y="265.4">R1</text>
<text x="168.5" y="266.5">14V</text>
</g>
<g font-size="2.1" fill="#808080">
<text x="43.8" y="167.9">22</text>
<text x="45" y="162.8">1</text>
<text x="50.9" y="163.9">PC6(/RESET)</text>
<text x="73" y="166.5">PC1(ADC1)</text>
<text x="73" y="163.9">PC0(ADC0)</text>
<text x="89" y="167.9">25</text>
<text x="89" y="165.4">24</text>
<text x="89" y="162.8">23</text>
<text x="43.8" y="170.4">21</text>
<text x="43.8" y="173">20</text>
<text x="50.9" y="169">GND</text>
<text x="50.9" y="171.6">AREF</text>
<text x="73" y="171.6">PC3(ADC3)</text>
<text x="73" y="169">PC2(ADC2)</text>
<text x="89" y="173">27</text>
<text x="89" y="170.4">26</text>
<text x="50.9" y="174.1">AVCC</text>
<text x="68" y="174.1">PC4(ADC4/SDA)</text>
<text x="68.3" y="176.6">PC5(ADC5/SCL)</text>
<text x="89" y="175.5">28</text>
<text x="43.8" y="185.7">10</text>
<text x="45" y="180.6">9</text>
<text x="50.9" y="181.7">PB6(XTAL1/TOSC1)</text>
<text x="89" y="185.7">2</text>
<text x="50.9" y="186.8">PB7(XTAL2/TOSC2)</text>
<text x="74.1" y="191.9">PD2(INT0)</text>
<text x="74.2" y="186.8">PD0(RXD)</text>
<text x="74.4" y="189.3">PD1(TXD)</text>
<text x="89" y="190.8">4</text>
<text x="89" y="188.2">3</text>
<text x="45" y="193.3">8</text>
<text x="50.9" y="194.4">GND</text>
<text x="71.2" y="197">PD4(XCK/T0)</text>
<text x="74.1" y="194.4">PD3(INT1)</text>
<text x="89" y="195.8">6</text>
<text x="89" y="193.3">5</text>
<text x="45" y="198.4">7</text>
<text x="50.9" y="199.5">VCC</text>
<text x="74" y="202">PD6(AIN0)</text>
<text x="76.2" y="199.5">PD5(T1)</text>
<text x="89" y="203.5">13</text>
<text x="89" y="200.9">12</text>
<text x="89" y="198.4">11</text>
<text x="74" y="204.6">PD7(AIN1)</text>
<text x="75.3" y="209.7">PB0(ICP)</text>
<text x="89" y="208.5">14</text>
<text x="69.6" y="214.7">PB2(SS/OC1B)</text>
<text x="73" y="212.2">PB1(OC1A)</text>
<text x="89" y="213.6">16</text>
<text x="89" y="211.1">15</text>
<text x="68.4" y="217.3">PB3(MOSI/OC2)</text>
<text x="73.4" y="219.8">PB4(MISO)</text>
<text x="89" y="221.2">19</text>
<text x="89" y="218.7">18</text>
<text x="89" y="216.2">17</text>
<text x="74.5" y="222.4">PB5(SCK)</text>
</g>
</svg>
